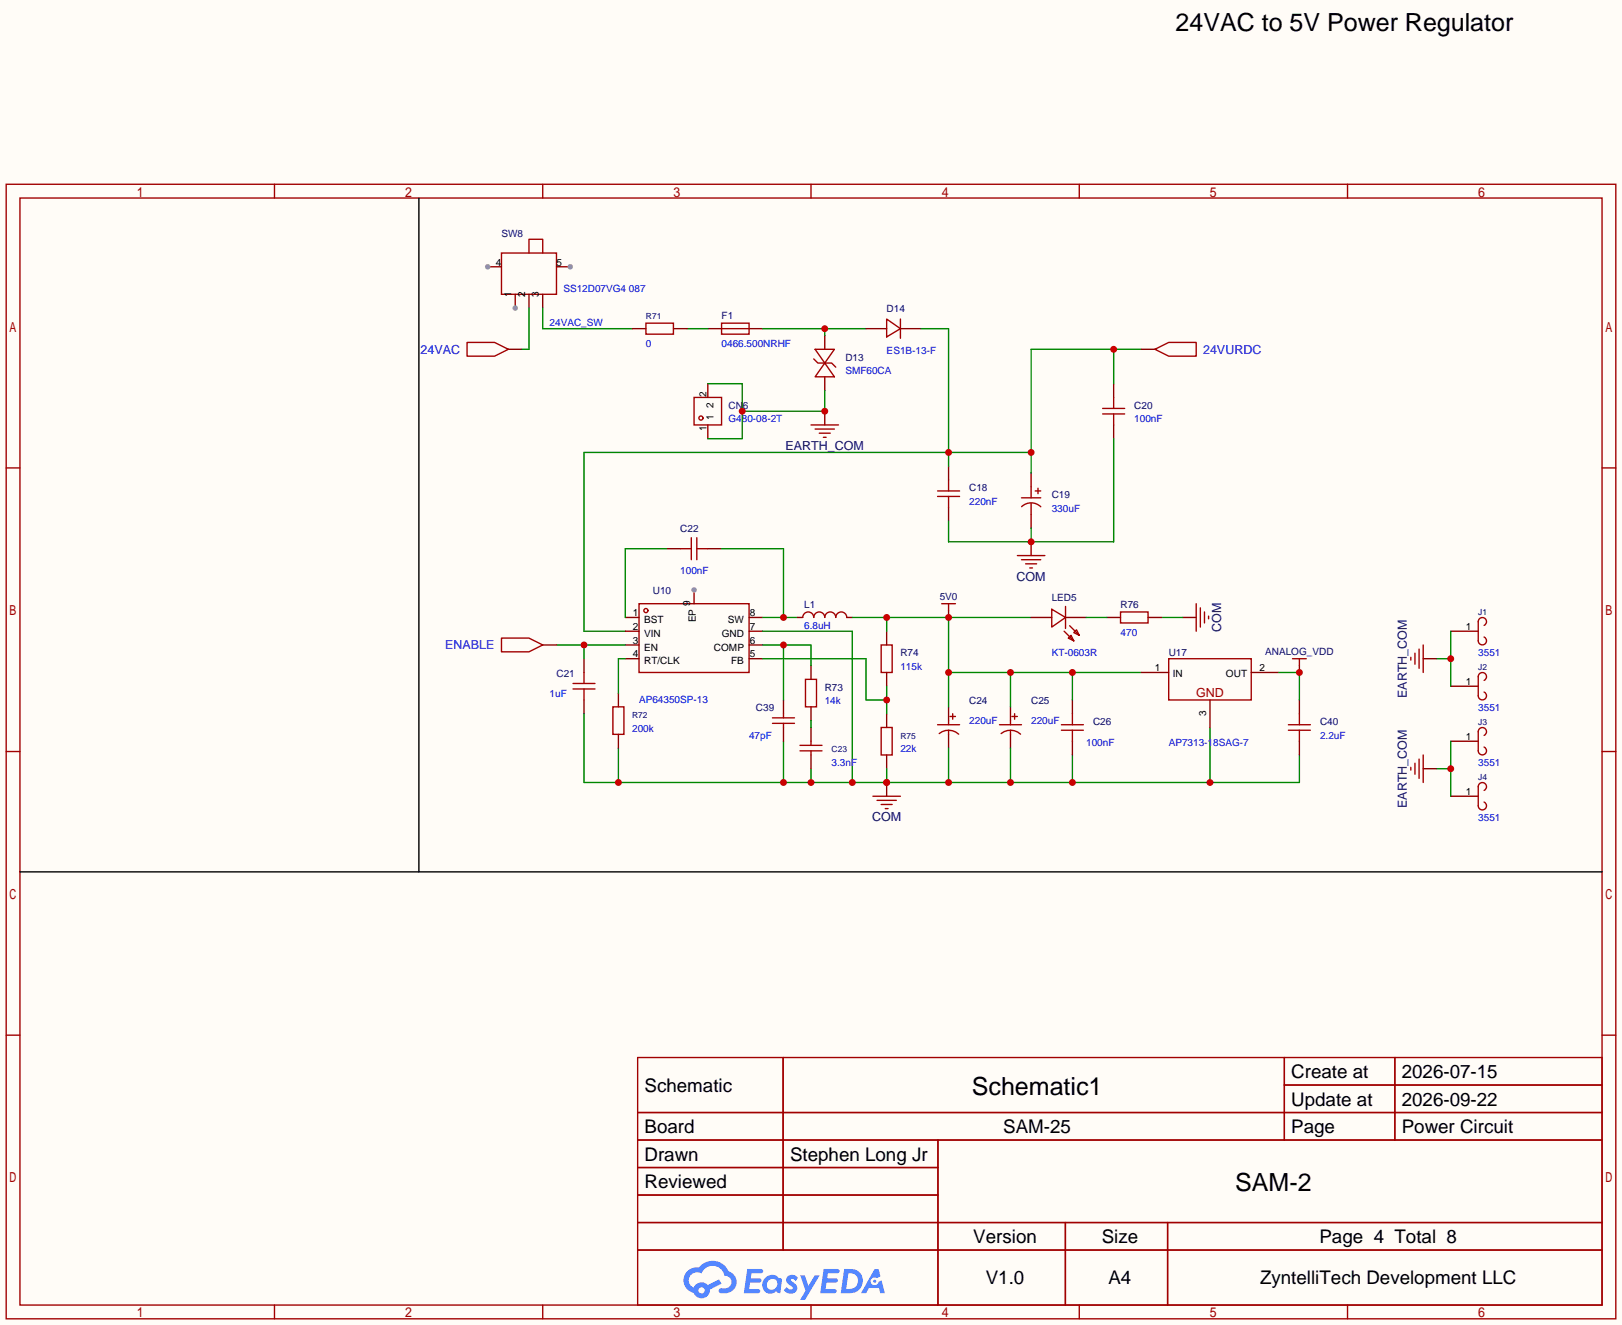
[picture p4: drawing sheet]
<svg xmlns="http://www.w3.org/2000/svg" width="299mm" height="245mm" viewBox="0 0 299 245" stroke-linecap="round" stroke-linejoin="round" font-family="sans-serif">
<path d="M0 0h299.5v244.7h-299.5z" fill="#fffcf7"/>
<g fill="none" stroke="#a10000" stroke-width=".25">
<path d="M1.1 34h297.2v209.6h-297.2zM3.7 36.6h292.1v204.4h-292.1zM50.7 34v2.6M100.2 34v2.6M149.7 34v2.6M199.3 34v2.6M248.8 34v2.6M1.1 86.4h2.6M295.8 86.4h2.5M1.1 138.8h2.6M295.8 138.8h2.5M1.1 191.2h2.6"/>
<path d="M117.7 195.3h178.1v45.7h-178.1zM144.6 195.3v35.6M237.1 195.3v15.3M257.5 195.3v15.3M295.8 191.2h2.5M117.7 205.5h178.1M117.7 210.6h178.1M117.7 215.6h55.5M173.2 210.6v30.4M237.1 200.4h58.7M117.7 225.8h178.1M117.7 220.7h55.5"/>
<path d="M117.7 230.9h178.1M196.7 225.8v15.2M215.6 225.8v15.2M50.7 241v2.6M100.2 241v2.6M149.7 241v2.6M199.3 241v2.6M248.8 241v2.6"/>
</g>
<g fill="#5487ff">
<path d="M145.5 235.7a1.3 1.3 0 0 1 1.8 .3l-.4 .6a.54 .54 0 0 0-.9-.2l.1 .2a1.58 1.58 0 0 1 1.1 1.6 1.43 1.43 0 0 1-2.5 .1l.5-.6a.64 .64 0 0 0 .5 .5 .64 .64 0 0 0 .7-.3l-.2-.2a1.6 1.6 0 0 1-1-1.6z"/>
<path d="M147.7 235.5h.9l.7 2 1.1-2h.9l-2.7 4.6h-.9l1-1.7z"/>
<path d="M138 234.4h1.6a1.31 1.31 0 0 1 1.2 .2 .4 .4 0 0 1-.3 .6h-1.8l-.1 .9h1.6a.4 .4 0 0 1 .4 .4 .4 .4 0 0 1-.4 .4h-1.7l-.2 1.2h.8a1.23 1.23 0 0 1 1.2 .2 .39 .39 0 0 1-.3 .6h-2.7z"/>
<path d="M152.1 234.4h1.6a1.32 1.32 0 0 1 1.3 .2 .39 .39 0 0 1-.4 .6h-1.7l-.2 .9h1.7a.4 .4 0 0 1 .3 .4 .4 .4 0 0 1-.4 .4h-1.7l-.2 1.2h.8a1.23 1.23 0 0 1 1.2 .2 .39 .39 0 0 1-.3 .6h-2.7z"/>
<path d="M161.5 234.4h.7l.4 1.3-.7 .4a.75 .75 0 0 0-1.1 .3 .75 .75 0 0 0 .5 1 .75 .75 0 0 0 .9-.7l.6-.2 .6 2.3h-.9l-.2-.9h-1.9l-.5 .9h-.9z"/>
<path d="M155.9 234.4l-.7 4.5h1.5a2.27 2.27 0 0 0 2.6-2.3 2.27 2.27 0 0 0-2.7-2.2zM156.6 235.2a1.5 1.5 0 0 1 1.8 1.5 1.5 1.5 0 0 1-1.9 1.4h-.3z"/>
<path d="M141.3 236a1.62 1.62 0 0 0-.4 2.1 1.62 1.62 0 0 0 2 .7l.4-.3 .3 .3 .5 .1 .3-2.5-.2-.3h-.4a1.58 1.58 0 0 0-2.5-.1zM141.9 236.5a.99 .99 0 0 1 1.6 .3 .99 .99 0 0 1-.9 1.4 .94 .94 0 0 1-1-.5 .94 .94 0 0 1 .3-1.2z"/>
<path d="M126.9 234.8a2.37 2.37 0 0 0 1.2 4 1.54 1.54 0 0 0 1.7 1 1.54 1.54 0 0 0 1.3-1.6l2.1-1.1-.5-.8-2 1.1a1.57 1.57 0 0 0-2.6 .4 1.5 1.5 0 0 1-.8-2.1 1.5 1.5 0 0 1 2.2-.5 2.23 2.23 0 0 1 2.3-1.4 2.23 2.23 0 0 1 2 1.8 1.16 1.16 0 0 1 1.2 1.1 1.16 1.16 0 0 1-1 1.2h-.7a.47 .47 0 0 0-.6 .4 .47 .47 0 0 0 .4 .6 2.23 2.23 0 0 0 2.3-.7 2.23 2.23 0 0 0 .4-2.3 2.16 2.16 0 0 0-1.3-1.1 3.2 3.2 0 0 0-5.4-.7l-1.2 .1zM129 238.3a.58 .58 0 0 1 1.1 0 .58 .58 0 0 1-1.1 0z"/>
<circle cx="161.5" cy="236.6" r=".28"/>
</g>
<path d="M92.6 46.7h10.1v7.7h-10.1z" fill="none" stroke="#a10000" stroke-width=".25"/>
<path d="M95.1 54.4v2.5" fill="none" stroke="#870000" stroke-width=".25"/>
<circle cx="95.1" cy="56.9" r=".51" fill="#999"/>
<path d="M90 49.3h2.6M97.7 54.4v2.5M100.2 54.4v2.5" fill="none" stroke="#870000" stroke-width=".25"/>
<circle cx="90" cy="49.3" r=".51" fill="#999"/>
<path d="M102.7 49.3h2.6" fill="none" stroke="#870000" stroke-width=".25"/>
<circle cx="105.3" cy="49.3" r=".51" fill="#999"/>
<path d="M97.7 46.7v-2.5h2.5v2.5M133.2 59.7h5.1v2h-5.1zM86.2 63.2h5.1l2.6 1.3-2.6 1.3h-5.1zM133.2 60.7h5.1M150.2 66.3l.8 .8h2.5l.8 .7M150.5 64.5h3.6l-1.8 2.6zM152.3 67.1l1.8 2.5h-3.6z" fill="none" stroke="#a10000" stroke-width=".25"/>
<path d="M93.9 64.5h2.5M130.7 60.7h2.5M138.3 60.7h2.5M152.3 62v2.5M152.3 69.6v2.5" fill="none" stroke="#870000" stroke-width=".25"/>
<path d="M97.7 56.9v7.6h-1.3M100.2 56.9v3.8h16.5M126.9 60.7h3.8M140.8 60.7h19.1M152.3 60.7v1.3" fill="none" stroke="#008700" stroke-width=".25"/>
<circle cx="152.3" cy="60.7" r=".63" fill="#c00"/>
<g fill="none" stroke="#870000" stroke-width=".25">
<path d="M152.3 75.9v2.6M159.9 60.7h3.8M166.2 60.7h3.9M205.6 70.9v2.5M205.6 78.5v2.5M175.1 86.1v2.5M175.1 93.7v2.6M190.4 87.4v2.5M190.4 95v2.5M107.8 121.7v2.5M107.8 129.3v2.5M175.1 130.6v2.5"/>
<path d="M175.1 135.6v2.6M186.6 130.6v2.5M186.6 135.6v2.6"/>
</g>
<g fill="none" stroke="#a10000" stroke-width=".25">
<path d="M163.7 58.9l2.5 1.8-2.5 1.5zM166.2 58.9v3.6M149.7 78.5h5.1M150.5 79.2h3.6M203.6 76.5h4M203.6 75.4h4M205.6 73.4v2M205.6 76.5v2M151.3 80h2M152 80.8h.5M173.1 91.7h4.1M173.1 90.7h4.1"/>
<path d="M175.1 88.6v2.1M175.1 91.7v2M188.6 91.9h3.6M188.6 93.6a2.54 2.54 0 0 1 3.6 0M190.4 89.9v2M190.4 93v2M191.1 90.7h1.1M191.6 90.2v1M105.8 126.2h4.1M105.8 127.3h4.1M107.8 124.2v2M107.8 127.3v2"/>
<path d="M173.1 133.9h4.1M173.4 135.5a2.74 2.74 0 0 1 3.6 .1M175.1 133.1v.8M175.1 134.9v.7M175.4 132.3h1M175.9 131.8v1M184.5 133.9h4.1M184.8 135.5a2.74 2.74 0 0 1 3.6 .1M186.6 133.1v.8M186.6 134.9v.7M186.8 132.3h1M187.3 131.8v1"/>
</g>
<path d="M170.1 60.7h5v25.4M205.6 64.5v6.4M210.7 64.5h-20.3v22.9M190.4 83.6h-82.6v33h7.6" fill="none" stroke="#008700" stroke-width=".25"/>
<g fill="#c00">
<circle cx="175.1" cy="83.6" r=".63"/>
<circle cx="190.4" cy="83.6" r=".63"/>
<circle cx="205.6" cy="64.5" r=".63"/>
</g>
<g fill="none" stroke="#a10000" stroke-width=".25">
<path d="M118 111.5h20.3v12.7h-20.3z"/>
<circle cx="119.3" cy="112.8" r=".38"/>
</g>
<path d="M115.4 114h2.6M115.4 116.6h2.6M115.4 119.1h2.6M128.1 109v2.5M138.3 114h2.5M138.3 116.6h2.5M138.3 119.1h2.5M115.4 121.7h2.6M138.3 121.7h2.5" fill="none" stroke="#870000" stroke-width=".25"/>
<circle cx="128.1" cy="109" r=".51" fill="#999"/>
<path d="M190.4 97.5v2.6M205.6 81v19.1h-30.5v-3.8M123.1 101.3h-7.7v12.7M133.2 101.3h11.5v12.7M140.8 114h6.4" fill="none" stroke="#008700" stroke-width=".25"/>
<path d="M210.7 64.5h2.5M123.1 101.3h2.5M130.7 101.3h2.5" fill="none" stroke="#870000" stroke-width=".25"/>
<path d="M213.2 64.5l2.6-1.3h5.1v2.6h-5.1zM127.6 99.3v4.1M128.7 99.3v4.1M125.6 101.3h2M128.7 101.3h2" fill="none" stroke="#a10000" stroke-width=".25"/>
<circle cx="144.7" cy="114" r=".63" fill="#c00"/>
<path d="M147.2 114h1M156.3 114h1.1M163.7 116.6v2.5M163.7 124.2v2.5M163.7 131.8v2.6M163.7 139.4v2.6" fill="none" stroke="#870000" stroke-width=".25"/>
<path d="M148.2 114a1.02 1.02 0 0 1 1-1 1.02 1.02 0 0 1 1 1 1.02 1.02 0 0 1 1.1-1 1.02 1.02 0 0 1 1 1 1.02 1.02 0 0 1 1-1 1.02 1.02 0 0 1 1 1 1.02 1.02 0 0 1 1-1 1.02 1.02 0 0 1 1 1M162.7 119.1h2v5.1h-2zM162.7 134.4h2v5h-2z" fill="none" stroke="#a10000" stroke-width=".25"/>
<path d="M140.8 121.7h19.1v7.6h3.8M163.7 126.7v5.1" fill="none" stroke="#008700" stroke-width=".25"/>
<circle cx="163.7" cy="129.3" r=".63" fill="#c00"/>
<path d="M140.8 116.6h16.6v27.9M107.8 131.8v12.7h132.1v-5.1M114.2 138.2v6.3M144.7 136.9v7.6M175.1 138.2v6.3M186.6 138.2v6.3M198 139.4v5.1M223.4 134.4v10.1M149.7 142v2.5M163.7 142v2.5" fill="none" stroke="#008700" stroke-width=".25"/>
<g fill="#c00">
<circle cx="163.7" cy="144.5" r=".63"/>
<circle cx="157.4" cy="144.5" r=".63"/>
<circle cx="149.7" cy="144.5" r=".63"/>
<circle cx="144.7" cy="144.5" r=".63"/>
<circle cx="114.2" cy="144.5" r=".63"/>
<circle cx="175.1" cy="144.5" r=".63"/>
<circle cx="186.6" cy="144.5" r=".63"/>
<circle cx="198" cy="144.5" r=".63"/>
<circle cx="223.4" cy="144.5" r=".63"/>
</g>
<path d="M142.6 133.6h4.1M142.6 132.6h4.1M144.7 131.8v.8M144.7 133.6v.8M147.7 138.7h4.1M147.7 137.7h4.1M148.7 125.5h2v5.1h-2zM149.7 136.9v.8M149.7 138.7v.7" fill="none" stroke="#a10000" stroke-width=".25"/>
<path d="M144.7 129.3v2.5M144.7 134.4v2.5M149.7 122.9v2.6M149.7 130.6v2.5M149.7 134.4v2.5M149.7 139.4v2.6" fill="none" stroke="#870000" stroke-width=".25"/>
<path d="M140.8 119.1h8.9v3.8M144.7 119.1v10.2" fill="none" stroke="#008700" stroke-width=".25"/>
<circle cx="144.7" cy="119.1" r=".63" fill="#c00"/>
<path d="M102.7 119.1h12.7M107.8 119.1v2.6M149.7 133.1v1.3" fill="none" stroke="#008700" stroke-width=".25"/>
<path d="M198 129.3v2.5M198 136.9v2.5" fill="none" stroke="#870000" stroke-width=".25"/>
<path d="M196 134.9h4M196 133.9h4M198 131.8v2.1M198 134.9v2" fill="none" stroke="#a10000" stroke-width=".25"/>
<circle cx="107.8" cy="119.1" r=".63" fill="#c00"/>
<path d="M100.2 119.1h2.5M175.1 112.8v1.2M114.2 128v2.6M114.2 135.6v2.6" fill="none" stroke="#870000" stroke-width=".25"/>
<path d="M92.6 117.9h5.1l2.5 1.2-2.5 1.3h-5.1zM173.9 111.5h2.5M175.1 111.5v1.3M113.2 130.6h2v5h-2z" fill="none" stroke="#a10000" stroke-width=".25"/>
<path d="M157.4 114h33M163.7 114v2.6M175.1 114v16.6M115.4 121.7h-1.2v6.3M175.1 124.2h35.6M186.6 124.2v6.4M198 124.2v5.1" fill="none" stroke="#008700" stroke-width=".25"/>
<path d="M77.3 36.6v124.4M3.7 161h292.1" fill="none" stroke="#000" stroke-width=".25"/>
<g fill="#c00">
<circle cx="163.7" cy="114" r=".63"/>
<circle cx="175.1" cy="114" r=".63"/>
<circle cx="175.1" cy="124.2" r=".63"/>
<circle cx="186.6" cy="124.2" r=".63"/>
<circle cx="198" cy="124.2" r=".63"/>
</g>
<path d="M190.4 100.1v2.5" fill="none" stroke="#870000" stroke-width=".25"/>
<circle cx="190.4" cy="100.1" r=".63" fill="#c00"/>
<path d="M187.8 102.6h5.1M188.6 103.4h3.6M189.4 104.1h2M190.1 104.9h.5" fill="none" stroke="#a10000" stroke-width=".25"/>
<path d="M163.7 144.5v2.6" fill="none" stroke="#870000" stroke-width=".25"/>
<circle cx="163.7" cy="144.5" r=".63" fill="#c00"/>
<g fill="none" stroke="#a10000" stroke-width=".25">
<path d="M220.9 111.5v5.1M221.6 112.3v3.5M222.4 113v2.1M223.1 113.8v.5M215.8 121.7h15.2v7.6h-15.2zM237.9 133.9h4M237.9 134.9h4M239.9 131.8v2.1M239.9 134.9v2M161.2 147.1h5M161.9 147.8h3.6M162.7 148.6h2"/>
<path d="M163.4 149.4h.6"/>
</g>
<path d="M218.3 114h2.6M210.7 124.2h5.1M223.4 129.3v5.1M231 124.2h5.1M239.9 122.9v1.3M239.9 129.3v2.5M239.9 136.9v2.5" fill="none" stroke="#870000" stroke-width=".25"/>
<path d="M236.1 124.2h3.8v5.1" fill="none" stroke="#008700" stroke-width=".25"/>
<circle cx="239.9" cy="124.2" r=".63" fill="#c00"/>
<path d="M262 119.9v3.5M262.8 119.1v5.1M274 115.5a.76 .76 0 0 0 .1-1.3 .76 .76 0 0 0-1.2 .6v3.6a.76 .76 0 0 0 1.2 .6 .76 .76 0 0 0-.1-1.3M238.6 121.7h2.6M239.9 121.7v1.2M260.5 121.4v.5M261.2 120.6v2.1M274 125.7a.76 .76 0 0 0 .1-1.4 .76 .76 0 0 0-1.2 .7v3.5M274 127.8a.76 .76 0 0 1 .1 1.3 .76 .76 0 0 1-1.2-.6" fill="none" stroke="#a10000" stroke-width=".25"/>
<path d="M267.8 116.6h5.1M262.8 121.7h2.5M267.8 126.7h5.1" fill="none" stroke="#870000" stroke-width=".25"/>
<path d="M267.8 116.6v10.1M265.3 121.7h2.5" fill="none" stroke="#008700" stroke-width=".25"/>
<circle cx="267.8" cy="121.7" r=".63" fill="#c00"/>
<path d="M267.8 136.9h5.1M262.8 142h2.5M267.8 147.1h5.1" fill="none" stroke="#870000" stroke-width=".25"/>
<path d="M262.8 139.4v5.1M274 135.8a.76 .76 0 0 0 .1-1.3 .76 .76 0 0 0-1.2 .6v3.6a.76 .76 0 0 0 1.2 .6 .76 .76 0 0 0-.1-1.3M260.5 141.7v.5M261.2 141v2M262 140.2v3.6M274 146a.76 .76 0 0 0 .1-1.3 .76 .76 0 0 0-1.2 .6v3.5a.76 .76 0 0 0 1.2 .7 .76 .76 0 0 0-.1-1.4" fill="none" stroke="#a10000" stroke-width=".25"/>
<path d="M267.8 136.9v10.2M265.3 142h2.5" fill="none" stroke="#008700" stroke-width=".25"/>
<circle cx="267.8" cy="142" r=".63" fill="#c00"/>
<path d="M116.7 60.7h2.6M124.3 60.7h2.6M130.7 70.9v2.5M130.7 78.5v2.5M190.4 114h3.8M196.7 114h3.8M204.3 114h2.6M212 114h2.5" fill="none" stroke="#870000" stroke-width=".25"/>
<g fill="none" stroke="#a10000" stroke-width=".25">
<path d="M119.3 59.7h5v2h-5zM128.1 73.4h5.1v5.1h-5.1zM194.2 112.5l2.5 1.5-2.5 1.8zM196.5 116.6l1.7 1.8M196.7 112v4.1M197.2 117.9l.5-.6 .5 1.1zM197.5 115.6l1.8 1.7M198.8 116.3l.5 1-1.1-.5zM206.9 113h5.1v2.1h-5.1z"/>
<circle cx="129.4" cy="77.2" r=".38"/>
</g>
<path d="M130.7 70.9h6.3v10.1h-6.3M152.3 72.1v3.8h-15.3M200.5 114h3.8M214.5 114h3.8" fill="none" stroke="#008700" stroke-width=".25"/>
<g fill="#c00">
<circle cx="137" cy="75.9" r=".63"/>
<circle cx="152.3" cy="75.9" r=".63"/>
</g>
<g font-size="4.6">
<text x="217" y="5.6">24VAC to 5V Power Regulator</text>
<text x="179.4" y="202.3">Schematic1</text>
<text x="228.1" y="220">SAM-2</text>
</g>
<g font-size="3.5">
<text x="119" y="201.7">Schematic</text>
<text x="238.4" y="199.1">Create at</text>
<text x="258.8" y="199.1">2026-07-15</text>
<text x="119" y="209.3">Board</text>
<text x="185.2" y="209.3">SAM-25</text>
<text x="238.4" y="204.2">Update at</text>
<text x="238.4" y="209.3">Page</text>
<text x="258.8" y="204.2">2026-09-22</text>
<text x="258.8" y="209.3">Power Circuit</text>
<text x="119" y="214.4">Drawn</text>
<text x="145.9" y="214.4">Stephen Long Jr</text>
<text x="119" y="219.5">Reviewed</text>
<text x="179.7" y="229.6">Version</text>
<text x="203.4" y="229.6">Size</text>
<text x="243.6" y="229.6">Page 4 Total 8</text>
<text x="182" y="237.2">V1.0</text>
<text x="204.7" y="237.2">A4</text>
<text x="232.6" y="237.2">ZyntelliTech Development LLC</text>
</g>
<g font-size="2.3" fill="#00f">
<text x="77.6" y="65.3">24VAC</text>
<text x="222.1" y="65.3">24VURDC</text>
<text x="82.2" y="119.9">ENABLE</text>
</g>
<g font-size="2.3" fill="#000080">
<text x="145" y="83.1">EARTH_COM</text>
<text x="187.7" y="107.2">COM</text>
<text x="225.5" y="116.7" transform="rotate(-90 225.5 116.7)">COM</text>
<text x="259.8" y="128.9" transform="rotate(-90 259.8 128.9)">EARTH_COM</text>
<text x="259.8" y="149.2" transform="rotate(-90 259.8 149.2)">EARTH_COM</text>
<text x="161" y="151.7">COM</text>
</g>
<text font-size="2.3" fill="#a00000" x="220.9" y="128.8">GND</text>
<g font-size="1.8" fill="#000080">
<text x="92.6" y="43.7">SW8</text>
<text x="133.2" y="59">F1</text>
<text x="163.7" y="57.7">D14</text>
<text x="156.1" y="66.6">D13</text>
<text x="134.5" y="75.5">CN6</text>
<text x="209.4" y="75.5">C20</text>
<text x="178.9" y="90.7">C18</text>
<text x="194.2" y="92">C19</text>
<text x="125.6" y="98.3">C22</text>
<text x="120.5" y="109.8">U10</text>
<text x="148.5" y="112.3">L1</text>
<text x="173.5" y="110.8">5V0</text>
<text x="194.2" y="111">LED5</text>
<text x="206.9" y="112.3">R76</text>
<text x="102.7" y="125">C21</text>
<text x="166.2" y="121.2">R74</text>
<text x="215.8" y="121.2">U17</text>
<text x="233.6" y="120.9">ANALOG_VDD</text>
<text x="139.6" y="131.4">C39</text>
<text x="152.3" y="127.6">R73</text>
<text x="178.9" y="130.1">C24</text>
<text x="190.4" y="130.1">C25</text>
<text x="201.8" y="133.9">C26</text>
<text x="243.7" y="133.9">C40</text>
</g>
<g font-size="1.8">
<text x="91.6" y="49">4</text>
<text x="102.7" y="49">5</text>
<text x="94.4" y="54.9" transform="rotate(-90 94.4 54.9)">1</text>
<text x="96.9" y="54.9" transform="rotate(-90 96.9 54.9)">2</text>
<text x="99.5" y="54.9" transform="rotate(-90 99.5 54.9)">3</text>
<text x="130.5" y="73.3" transform="rotate(-90 130.5 73.3)">2</text>
<text x="131.7" y="77.5" transform="rotate(-90 131.7 77.5)">1</text>
<text x="131.7" y="75.4" transform="rotate(-90 131.7 75.4)">2</text>
<text x="130.5" y="79.6" transform="rotate(-90 130.5 79.6)">1</text>
<text x="116.8" y="113.8">1</text>
<text x="127.4" y="112" transform="rotate(-90 127.4 112)">9</text>
<text x="138.4" y="113.8">8</text>
<text x="116.8" y="116.4">2</text>
<text x="116.8" y="118.9">3</text>
<text x="118.9" y="115.1">BST</text>
<text x="118.9" y="117.6">VIN</text>
<text x="128.4" y="115" transform="rotate(-90 128.4 115)">EP</text>
<text x="133.3" y="117.6">GND</text>
<text x="134.4" y="115.1">SW</text>
<text x="138.4" y="118.9">6</text>
<text x="138.4" y="116.4">7</text>
<text x="270.6" y="116.4">1</text>
<text x="116.8" y="121.4">4</text>
<text x="118.9" y="120.2">EN</text>
<text x="118.9" y="122.7">RT/CLK</text>
<text x="131.8" y="120.2">COMP</text>
<text x="135" y="122.7">FB</text>
<text x="138.4" y="121.4">5</text>
<text x="213.2" y="124">1</text>
<text x="216.5" y="125">IN</text>
<text x="226.4" y="125">OUT</text>
<text x="232.5" y="124">2</text>
<text x="270.6" y="126.5">1</text>
<text x="222.7" y="132.3" transform="rotate(-90 222.7 132.3)">3</text>
<text x="270.6" y="136.7">1</text>
<text x="270.6" y="146.8">1</text>
</g>
<g font-size="1.8" fill="#00f">
<text x="104" y="53.9">SS12D07VG4 087</text>
<text x="101.5" y="60.2">24VAC_SW</text>
<text x="119.3" y="64.1">0</text>
<text x="133.2" y="64.1">0466.500NRHF</text>
<text x="163.7" y="65.3">ES1B-13-F</text>
<text x="156.1" y="69.1">SMF60CA</text>
<text x="134.5" y="78">G480-08-2T</text>
<text x="209.4" y="78">100nF</text>
<text x="178.9" y="93.3">220nF</text>
<text x="194.2" y="94.5">330uF</text>
<text x="125.6" y="106">100nF</text>
<text x="148.5" y="116.1">6.8uH</text>
<text x="206.9" y="117.4">470</text>
<text x="166.2" y="123.7">115k</text>
<text x="194.2" y="121.2">KT-0603R</text>
<text x="272.9" y="121.2">3551</text>
<text x="101.5" y="128.8">1uF</text>
<text x="118" y="129.8">AP64350SP-13</text>
<text x="152.3" y="130.1">14k</text>
<text x="272.9" y="131.4">3551</text>
<text x="116.7" y="135.2">200k</text>
<text x="138.3" y="136.4">47pF</text>
<text x="178.9" y="133.6">220uF</text>
<text x="190.4" y="133.6">220uF</text>
<text x="200.5" y="137.7">100nF</text>
<text x="215.8" y="137.7">AP7313-18SAG-7</text>
<text x="243.7" y="136.4">2.2uF</text>
<text x="153.5" y="141.5">3.3nF</text>
<text x="166.2" y="139">22k</text>
<text x="272.9" y="141.5">3551</text>
<text x="272.9" y="151.7">3551</text>
</g>
<g font-size="1.6" fill="#000080">
<text x="119.3" y="59">R71</text>
<text x="272.9" y="113.6">J1</text>
<text x="272.9" y="123.7">J2</text>
<text x="116.7" y="132.6">R72</text>
<text x="166.2" y="136.4">R75</text>
<text x="272.9" y="133.9">J3</text>
<text x="153.5" y="139">C23</text>
<text x="272.9" y="144.1">J4</text>
</g>
</svg>
